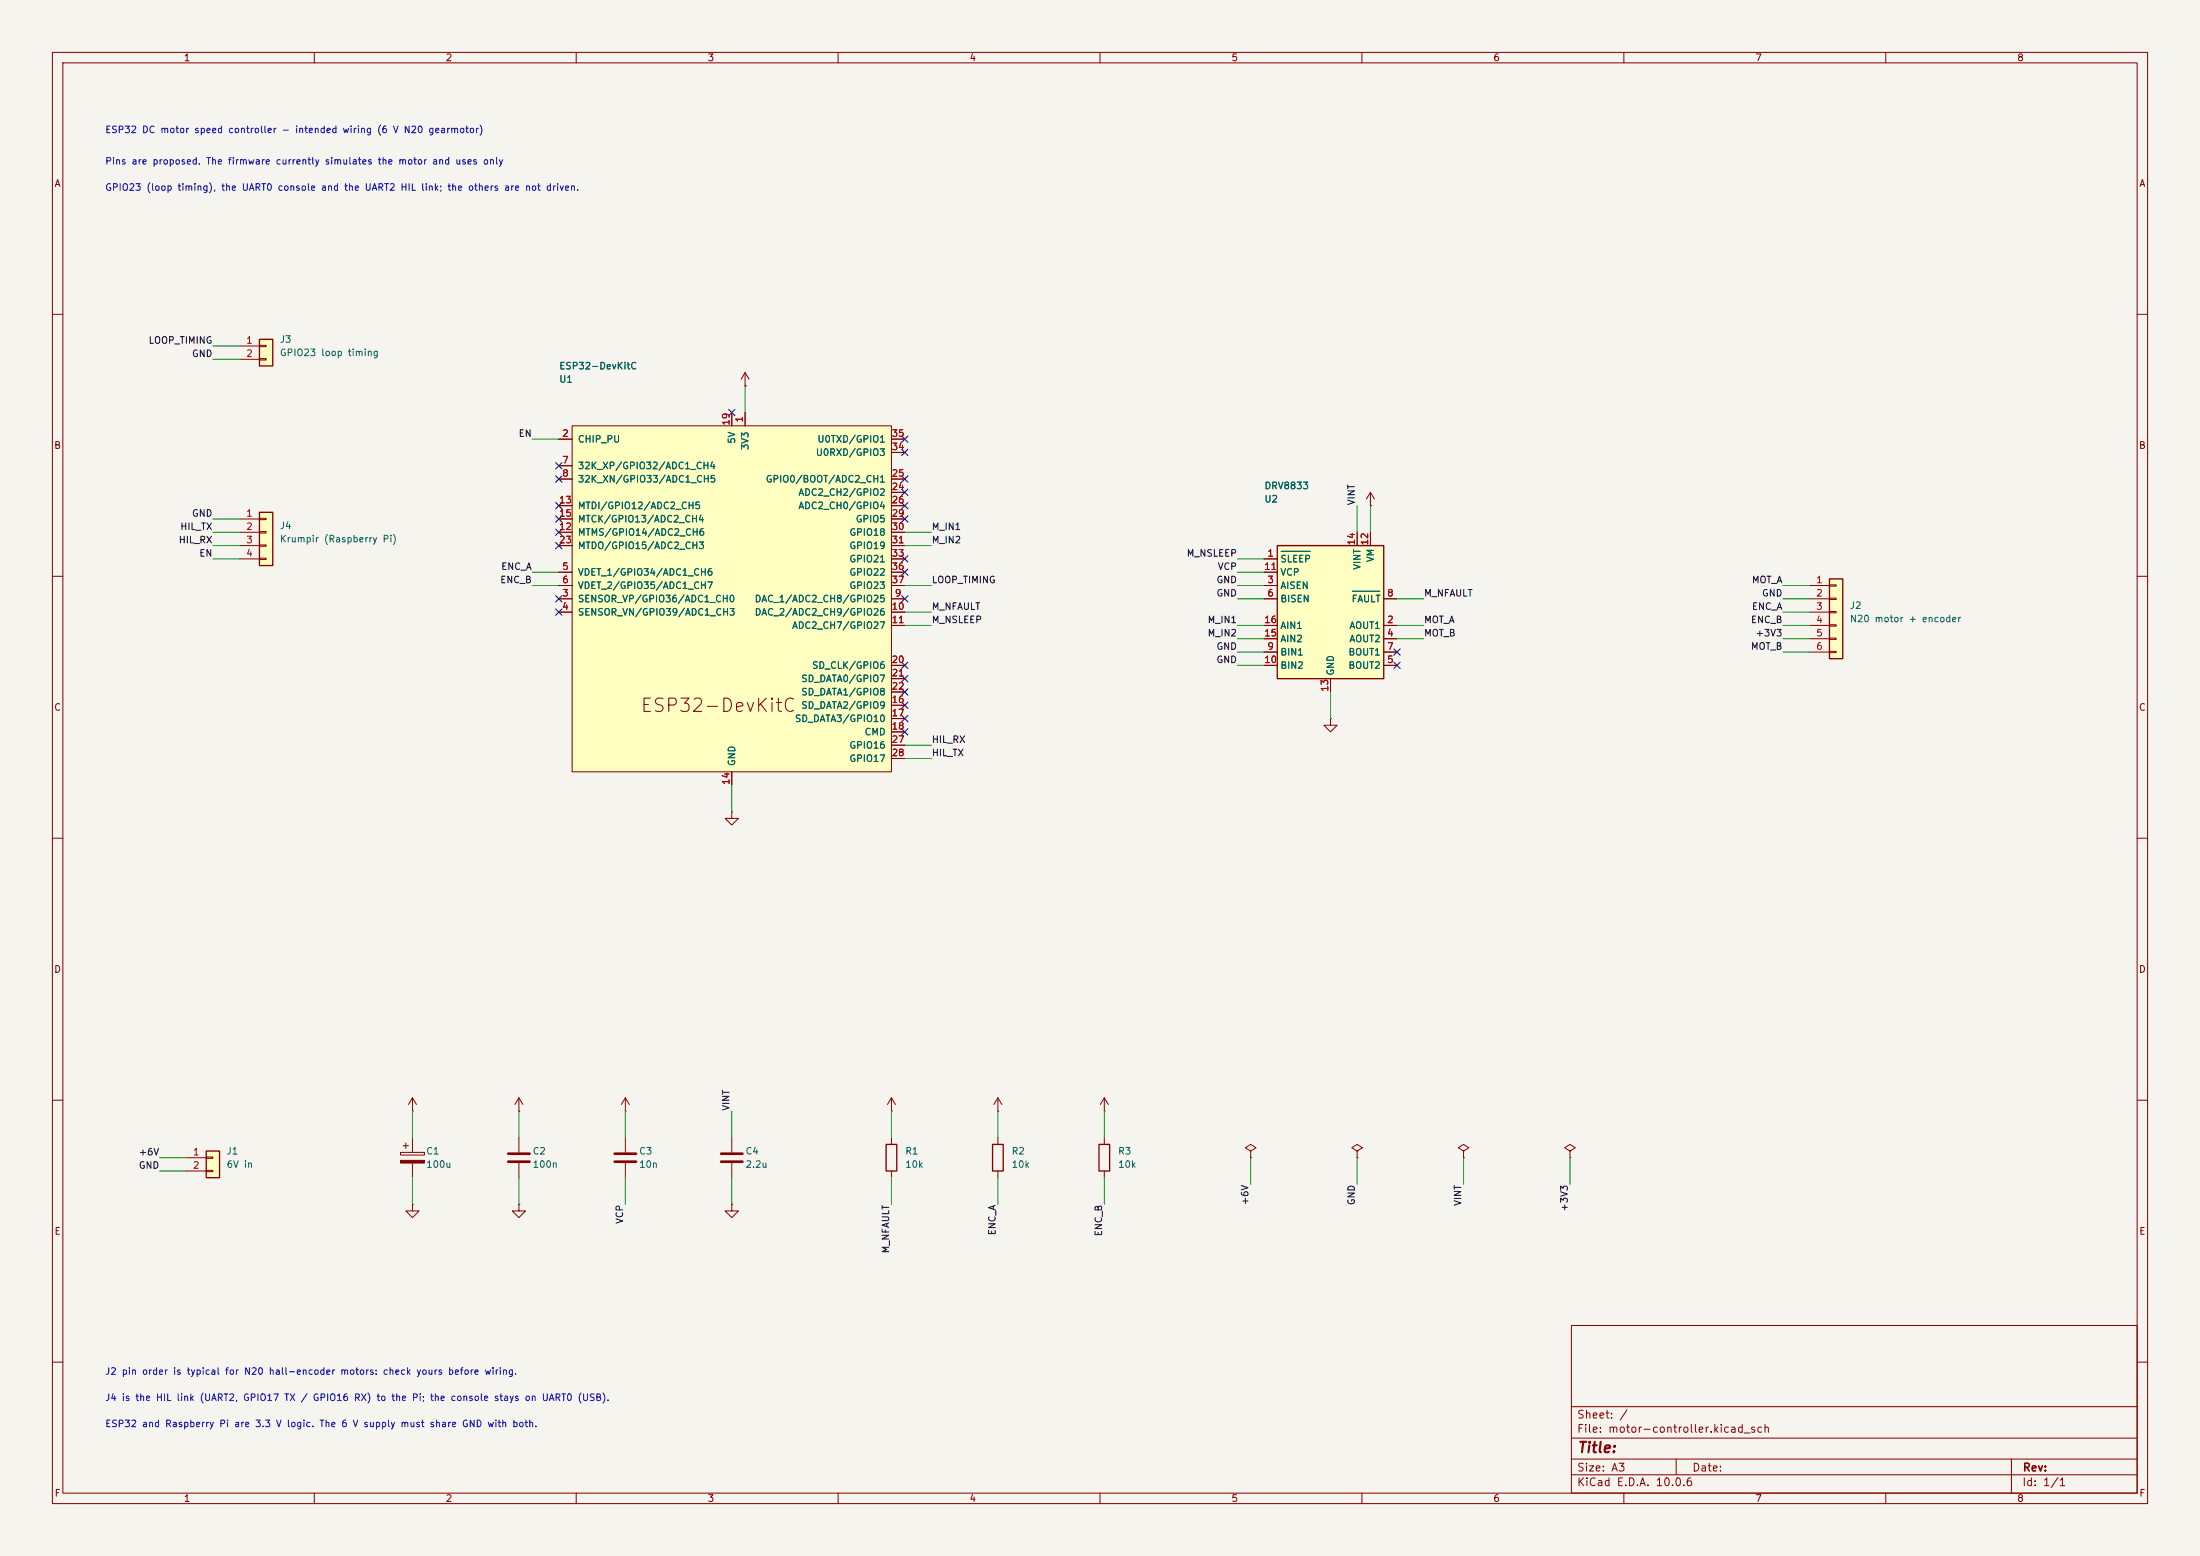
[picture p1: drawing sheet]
<svg xmlns="http://www.w3.org/2000/svg" width="420mm" height="297mm" viewBox="0 0 420 297" stroke-linecap="round" stroke-linejoin="round" font-family="sans-serif">
<path d="M0 0h420v297h-420z" fill="#f5f4ef" stroke="#f5f4ef" stroke-width=".19"/>
<g fill="none" stroke="#840000" stroke-width=".19">
<path d="M10 10h400v277h-400zM12 12h396v273h-396zM60 10v2M110 10v2M160 10v2M210 10v2M260 10v2M310 10v2M360 10v2M10 60h2M408 60h2M10 110h2"/>
<path d="M408 110h2M10 160h2M139.7 154.9v1.3h1.3l-1.3 1.3-1.3-1.3h1.3M139.7 154.9h.1M408 160h2M10 210h2M99.1 217.2v2.8M170.2 212.1h.1M170.2 209.6l-.8 1.2M170.2 209.6l.7 1.2M170.2 209.6v2.5M190.5 212.1h.1"/>
<path d="M190.5 209.6l-.8 1.2M190.5 209.6l.8 1.2M190.5 209.6v2.5M190.5 217.2v1.2M259.1 219.7l1-.6-1-.7-1 .7 1 .6v1.3M299.7 219.7l1-.6-1-.7-1 .7 1 .6v1.3M408 210h2M99.1 222v2.8M190.5 223.5v1.3M259.1 221h.1M299.7 221h.1M300 253h108v32h-108z"/>
<path d="M10 260h2M300 278.5h108M300 274.5h108M300 268.5h108M320 278.5v3M384 278.5v6.5M408 260h2M60 285v2M110 285v2M160 285v2M210 285v2M260 285v2"/>
<path d="M300 281.5h108M310 285v2M360 285v2"/>
</g>
<path d="M97 220.2h4.1M97 221.7h4.1" fill="none" stroke="#840000" stroke-width=".51"/>
<path d="M189.5 218.4h2v5.1h-2z" fill="none" stroke="#840000" stroke-width=".25"/>
<path d="M349.2 110.5h2.6v15.2h-2.6z" fill="#ffffc2"/>
<path d="M349.2 110.5h2.6v15.2h-2.6z" fill="none" stroke="#840000" stroke-width=".25"/>
<g fill="none" stroke="#840000" stroke-width=".19">
<path d="M345.4 111.8h3.8M345.4 114.3h3.8M345.4 116.8h3.8M345.4 119.4h3.8M349.2 111.6h1.3v.3h-1.3zM349.2 114.2h1.3v.2h-1.3zM349.2 116.7h1.3v.3h-1.3zM349.2 119.3h1.3v.2h-1.3zM345.4 121.9h3.8M345.4 124.5h3.8M349.2 121.8h1.3v.2h-1.3zM349.2 124.3h1.3v.3h-1.3z"/>
<path d="M279.4 219.7l1-.6-1-.7-1 .7 1 .6v1.3M279.4 221h.1"/>
</g>
<path d="M39.4 219.7h2.5v5.1h-2.5z" fill="#ffffc2"/>
<path d="M39.4 219.7h2.5v5.1h-2.5z" fill="none" stroke="#840000" stroke-width=".25"/>
<path d="M35.6 221h3.8M35.6 223.5h3.8M39.4 220.9h1.2v.2h-1.2zM39.4 223.4h1.2v.2h-1.2z" fill="none" stroke="#840000" stroke-width=".19"/>
<path d="M49.5 97.8h2.6v10.2h-2.6z" fill="#ffffc2"/>
<path d="M49.5 97.8h2.6v10.2h-2.6z" fill="none" stroke="#840000" stroke-width=".25"/>
<path d="M142.2 73.7h.1M142.2 71.1l-.7 1.3M142.2 71.1l.8 1.3M142.2 71.1v2.6M45.7 99.1h3.8M49.5 98.9h1.3v.3h-1.3zM45.7 101.6h3.8M45.7 104.1h3.8M45.7 106.7h3.8M49.5 101.5h1.3v.2h-1.3zM49.5 104h1.3v.3h-1.3zM49.5 106.6h1.3v.2h-1.3z" fill="none" stroke="#840000" stroke-width=".19"/>
<path d="M109.2 81.3h61v66h-61z" fill="#ffffc2"/>
<g fill="none" stroke="#840000" stroke-width=".19">
<path d="M139.7 78.7v2.6M142.2 78.7v2.6M106.7 83.8h2.5M106.7 88.9h2.5M106.7 91.4h2.5M106.7 96.5h2.5M106.7 99.1h2.5M109.2 81.3h61v66h-61zM170.2 83.8h2.5M170.2 91.4h2.5M170.2 96.5h2.5M170.2 99.1h2.5"/>
<path d="M170.2 94h2.5M170.2 86.4h2.5M106.7 114.3h2.5M106.7 116.8h2.5M106.7 109.2h2.5M106.7 111.8h2.5M106.7 101.6h2.5M106.7 104.1h2.5M170.2 114.3h2.5M170.2 116.8h2.5M170.2 109.2h2.5M170.2 111.8h2.5"/>
<path d="M170.2 119.4h2.5M170.2 101.6h2.5M170.2 104.1h2.5M170.2 106.7h2.5M170.2 134.6h2.5M170.2 137.2h2.5M170.2 139.7h2.5M170.2 127h2.5M170.2 129.5h2.5M170.2 132.1h2.5M139.7 147.3v2.6M170.2 142.2h2.5"/>
<path d="M170.2 144.8h2.5M78.7 229.9v1.2h1.3l-1.3 1.3-1.2-1.3h1.2M78.7 229.9h.1M99.1 229.9v1.2h1.2l-1.2 1.3-1.3-1.3h1.3M99.1 229.9h.1"/>
</g>
<path d="M243.8 104.1h20.4v25.4h-20.4z" fill="#ffffc2"/>
<path d="M243.8 104.1h20.4v25.4h-20.4z" fill="none" stroke="#840000" stroke-width=".25"/>
<g fill="none" stroke="#840000" stroke-width=".19">
<path d="M241.3 106.7h2.5M241.3 119.4h2.5M241.3 111.8h2.5M241.3 114.3h2.5M241.3 109.2h2.5M259.1 101.6v2.5M261.6 101.6v2.5M264.2 119.4h2.5M264.2 114.3h2.5M241.3 121.9h2.5M241.3 127h2.5M241.3 124.5h2.5"/>
<path d="M254 129.5v2.6M264.2 121.9h2.5M264.2 127h2.5M264.2 124.5h2.5M119.4 217.2v2.8M119.4 222v2.8"/>
</g>
<path d="M244.6 105.2h5.5M258.2 112.9h5.2" fill="none" stroke="#006464" stroke-width=".19"/>
<path d="M117.3 220.2h4.1M117.3 221.7h4.1" fill="none" stroke="#840000" stroke-width=".51"/>
<path d="M49.5 64.8h2.6v5.1h-2.6z" fill="#ffffc2"/>
<path d="M49.5 64.8h2.6v5.1h-2.6zM169.2 218.4h2v5.1h-2zM209.8 218.4h2v5.1h-2z" fill="none" stroke="#840000" stroke-width=".25"/>
<g fill="none" stroke="#840000" stroke-width=".19">
<path d="M45.7 66h3.8M45.7 68.6h3.8M49.5 65.9h1.3v.3h-1.3zM49.5 68.5h1.3v.2h-1.3zM139.7 78.7v2.6M142.2 73.7h.1M142.2 78.7v2.6M106.7 83.8h2.5M106.7 88.9h2.5M106.7 91.4h2.5M106.7 96.5h2.5M106.7 99.1h2.5"/>
<path d="M170.2 83.8h2.5M170.2 91.4h2.5M170.2 96.5h2.5M170.2 99.1h2.5M170.2 94h2.5M170.2 86.4h2.5M261.6 96.5h.1M261.6 94l-.7 1.3M261.6 94l.8 1.3M261.6 94v2.5M106.7 111.8h2.5M106.7 114.3h2.5"/>
<path d="M106.7 109.2h2.5M106.7 116.8h2.5M106.7 101.6h2.5M106.7 104.1h2.5M170.2 106.7h2.5M170.2 119.4h2.5M170.2 111.8h2.5M170.2 114.3h2.5M170.2 109.2h2.5M170.2 116.8h2.5M170.2 101.6h2.5M170.2 104.1h2.5"/>
<path d="M241.3 106.7h2.5M241.3 119.4h2.5M241.3 111.8h2.5M241.3 114.3h2.5M241.3 109.2h2.5M259.1 101.6v2.5M261.6 101.6v2.5M264.2 119.4h2.5M264.2 114.3h2.5M170.2 127h2.5M170.2 134.6h2.5M170.2 137.2h2.5"/>
<path d="M170.2 139.7h2.5M170.2 129.5h2.5M170.2 132.1h2.5M241.3 121.9h2.5M241.3 127h2.5M241.3 124.5h2.5M254 137.2v1.2h1.3l-1.3 1.3-1.3-1.3h1.3M254 137.2h.1M254 129.5v2.6M264.2 121.9h2.5M264.2 127h2.5M264.2 124.5h2.5"/>
<path d="M139.7 147.3v2.6M170.2 142.2h2.5M170.2 144.8h2.5M76.5 220h4.5v.5h-4.5zM77 218.7h1M77.5 218.2v1M78.7 212.1h.1M78.7 209.6v2.5M78.7 217.2v2.8M78.7 209.6l-.7 1.2M78.7 209.6l.8 1.2M99.1 212.1h.1"/>
<path d="M99.1 209.6l-.8 1.2M99.1 209.6l.7 1.2M99.1 209.6v2.5M119.4 212.1h.1M119.4 209.6l-.8 1.2M119.4 209.6l.7 1.2M119.4 209.6v2.5M139.7 217.2v2.8M170.2 217.2v1.2M210.8 212.1h.1M210.8 209.6v2.5M210.8 217.2v1.2"/>
<path d="M210.8 209.6l-.7 1.2M210.8 209.6l.8 1.2M238.8 219.7l1-.6-1-.7-1.1 .7 1.1 .6v1.3M78.7 222v2.8M139.7 229.9v1.2h1.3l-1.3 1.3-1.3-1.3h1.3M139.7 229.9h.1M139.7 222v2.8M170.2 223.5v1.3M210.8 223.5v1.3M238.8 221h.1"/>
</g>
<path d="M137.7 220.2h4M137.7 221.7h4" fill="none" stroke="#840000" stroke-width=".51"/>
<path d="M76.5 221.5h4.5v.5h-4.5z" fill="#840000" stroke="#840000" stroke-width=".19"/>
<g fill="none" stroke="#009600" stroke-width=".19">
<path d="M40.6 66h5.1M40.6 68.6h5.1M142.2 73.7v5M40.6 99.1h5.1M101.6 83.8h5.1M259.1 96.5v5.1M261.6 96.5v5.1M40.6 106.7h5.1M40.6 101.6h5.1M40.6 104.1h5.1M101.6 111.8h5.1M101.6 109.2h5.1"/>
<path d="M172.7 111.8h5.1M172.7 116.8h5.1M172.7 119.4h5.1M172.7 101.6h5.1M172.7 104.1h5.1M236.2 111.8h5.1M236.2 114.3h5.1M236.2 119.4h5.1M236.2 109.2h5.1M236.2 106.7h5.1M266.7 114.3h5.1M266.7 119.4h5.1"/>
<path d="M340.4 111.8h5M340.4 114.3h5M340.4 116.8h5M340.4 119.4h5M236.2 121.9h5.1M236.2 124.5h5.1M236.2 127h5.1M254 132.1v5.1M266.7 121.9h5.1M340.4 121.9h5M340.4 124.5h5M139.7 149.9v5"/>
<path d="M172.7 144.8h5.1M172.7 142.2h5.1M78.7 212.1v5.1M99.1 212.1v5.1M119.4 212.1v5.1M139.7 212.1v5.1M170.2 212.1v5.1M190.5 212.1v5.1M210.8 212.1v5.1M30.5 221h5.1M30.5 223.5h5.1M78.7 224.8v5.1"/>
<path d="M99.1 224.8v5.1M119.4 224.8v5.1M139.7 224.8v5.1M170.2 224.8v5.1M190.5 224.8v5.1M210.8 224.8v5.1M238.8 221v5.1M259.1 221v5.1M279.4 221v5.1M299.7 221v5.1"/>
</g>
<g fill="none" stroke="#000084" stroke-width=".19">
<path d="M139.1 78.1l1.2 1.2M140.3 78.1l-1.2 1.2M106.1 88.3l1.2 1.2M106.1 95.9l1.2 1.2M106.1 98.5l1.2 1.2M106.1 90.8l1.2 1.2M107.3 88.3l-1.2 1.2M107.3 95.9l-1.2 1.2M107.3 98.5l-1.2 1.2M107.3 90.8l-1.2 1.2M172.1 95.9l1.2 1.2M172.1 98.5l1.2 1.2"/>
<path d="M172.1 93.4l1.2 1.2M172.1 90.8l1.2 1.2M172.1 85.8l1.2 1.2M172.1 83.2l1.2 1.2M173.3 95.9l-1.2 1.2M173.3 98.5l-1.2 1.2M173.3 93.4l-1.2 1.2M173.3 90.8l-1.2 1.2M173.3 85.8l-1.2 1.2M173.3 83.2l-1.2 1.2M106.1 101l1.2 1.2M106.1 116.2l1.2 1.2"/>
<path d="M106.1 103.5l1.2 1.2M106.1 113.7l1.2 1.2M107.3 101l-1.2 1.2M107.3 116.2l-1.2 1.2M107.3 103.5l-1.2 1.2M107.3 113.7l-1.2 1.2M172.1 113.7l1.2 1.2M172.1 108.6l1.2 1.2M172.1 106.1l1.2 1.2M173.3 113.7l-1.2 1.2M173.3 108.6l-1.2 1.2M173.3 106.1l-1.2 1.2"/>
<path d="M172.1 126.4l1.2 1.2M172.1 128.9l1.2 1.2M172.1 131.5l1.2 1.2M172.1 139.1l1.2 1.2M172.1 136.6l1.2 1.2M172.1 134l1.2 1.2M173.3 126.4l-1.2 1.2M173.3 128.9l-1.2 1.2M173.3 131.5l-1.2 1.2M173.3 139.1l-1.2 1.2M173.3 136.6l-1.2 1.2M173.3 134l-1.2 1.2"/>
<path d="M266.1 126.4l1.2 1.2M266.1 123.9l1.2 1.2M267.3 126.4l-1.2 1.2M267.3 123.9l-1.2 1.2"/>
</g>
<path d="M244.6 105.2h5.5M258.2 112.9h5.2" fill="none" stroke="#006464" stroke-width=".19"/>
<text font-size="2.5" fill="#840000" x="122.1" y="136.6">ESP32-DevKitC</text>
<text font-size="2" fill="#840000" x="301" y="277.8">Title:</text>
<g font-size="1.5" fill="#840000">
<text x="300.9" y="273.8">File: motor-controller.kicad_sch</text>
<text x="300.9" y="271.1">Sheet: /</text>
<text x="300.9" y="281.2">Size: A3</text>
<text x="322.9" y="281.2">Date:</text>
<text x="386" y="281.2">Rev:</text>
<text x="300.9" y="284">KiCad E.D.A. 10.0.6</text>
<text x="385.9" y="284">Id: 1/1</text>
</g>
<g font-size="1.3" fill="#840000">
<text x="35" y="12">1</text>
<text x="85" y="12">2</text>
<text x="135" y="12">3</text>
<text x="185" y="12">4</text>
<text x="235" y="12">5</text>
<text x="285" y="12">6</text>
<text x="335" y="12">7</text>
<text x="385" y="12">8</text>
<text x="10.3" y="36">A</text>
<text x="408.3" y="36">A</text>
<text x="10.2" y="86">B</text>
<text x="408.2" y="86">B</text>
<text x="10.2" y="136">C</text>
<text x="408.2" y="136">C</text>
<text x="10.2" y="186">D</text>
<text x="408.2" y="186">D</text>
<text x="10.3" y="236">E</text>
<text x="408.3" y="236">E</text>
<text x="10.3" y="286">F</text>
<text x="35" y="287">1</text>
<text x="85" y="287">2</text>
<text x="135" y="287">3</text>
<text x="185" y="287">4</text>
<text x="235" y="287">5</text>
<text x="285" y="287">6</text>
<text x="335" y="287">7</text>
<text x="385" y="287">8</text>
<text x="408.3" y="286">F</text>
</g>
<g font-size="1.3" fill="#0000c2">
<text x="20" y="25.7">ESP32 DC motor speed controller - intended wiring (6 V N20 gearmotor)</text>
<text x="20" y="31.7">Pins are proposed. The firmware currently simulates the motor and uses only</text>
<text x="20" y="36.7">GPIO23 (loop timing), the UART0 console and the UART2 HIL link; the others are not driven.</text>
<text x="20" y="262.7">J2 pin order is typical for N20 hall-encoder motors: check yours before wiring.</text>
<text x="20" y="267.7">J4 is the HIL link (UART2, GPIO17 TX / GPIO16 RX) to the Pi; the console stays on UART0 (USB).</text>
<text x="20" y="272.7">ESP32 and Raspberry Pi are 3.3 V logic. The 6 V supply must share GND with both.</text>
</g>
<g font-size="1.3" fill="#0f0f0f">
<text x="28.3" y="65.9">LOOP_TIMING</text>
<text x="36.5" y="68.5">GND</text>
<text x="98.9" y="83.7">EN</text>
<text x="34.3" y="101.5">HIL_TX</text>
<text x="36.5" y="98.9">GND</text>
<text x="177.8" y="101.5">M_IN1</text>
<text x="259" y="96.5" transform="rotate(-90 259 96.5)">VINT</text>
<text x="34" y="104">HIL_RX</text>
<text x="37.9" y="106.6">EN</text>
<text x="177.8" y="104">M_IN2</text>
<text x="226.4" y="106.6">M_NSLEEP</text>
<text x="95.4" y="111.6">ENC_B</text>
<text x="95.6" y="109.1">ENC_A</text>
<text x="177.8" y="111.6">LOOP_TIMING</text>
<text x="232.1" y="111.6">GND</text>
<text x="232.4" y="109.1">VCP</text>
<text x="334.3" y="111.6">MOT_A</text>
<text x="177.8" y="119.3">M_NSLEEP</text>
<text x="177.8" y="116.7">M_NFAULT</text>
<text x="230.4" y="119.3">M_IN1</text>
<text x="232.1" y="114.2">GND</text>
<text x="271.8" y="114.2">M_NFAULT</text>
<text x="271.8" y="119.3">MOT_A</text>
<text x="334.1" y="119.3">ENC_B</text>
<text x="334.3" y="116.7">ENC_A</text>
<text x="336.3" y="114.2">GND</text>
<text x="230.4" y="121.8">M_IN2</text>
<text x="232.1" y="124.3">GND</text>
<text x="271.8" y="121.8">MOT_B</text>
<text x="334.1" y="124.3">MOT_B</text>
<text x="335.1" y="121.8">+3V3</text>
<text x="232.1" y="126.9">GND</text>
<text x="177.8" y="142.1">HIL_RX</text>
<text x="177.8" y="144.7">HIL_TX</text>
<text x="139.6" y="212.1" transform="rotate(-90 139.6 212.1)">VINT</text>
<text x="26.4" y="220.9">+6V</text>
<text x="26.4" y="223.4">GND</text>
<text x="119.3" y="233.7" transform="rotate(-90 119.3 233.7)">VCP</text>
<text x="238.6" y="230.2" transform="rotate(-90 238.6 230.2)">+6V</text>
<text x="259" y="230.2" transform="rotate(-90 259 230.2)">GND</text>
<text x="279.3" y="230.3" transform="rotate(-90 279.3 230.3)">VINT</text>
<text x="299.6" y="231.4" transform="rotate(-90 299.6 231.4)">+3V3</text>
<text x="170.1" y="239.4" transform="rotate(-90 170.1 239.4)">M_NFAULT</text>
<text x="190.4" y="235.9" transform="rotate(-90 190.4 235.9)">ENC_A</text>
<text x="210.7" y="236.1" transform="rotate(-90 210.7 236.1)">ENC_B</text>
</g>
<g font-size="1.3" fill="#a90000">
<text x="46.9" y="65.9">1</text>
<text x="46.9" y="68.4">2</text>
<text x="107.2" y="83.7">2</text>
<text x="139.6" y="81.3" transform="rotate(-90 139.6 81.3)">19</text>
<text x="142.1" y="80.7" transform="rotate(-90 142.1 80.7)">1</text>
<text x="170.1" y="83.7">35</text>
<text x="107.2" y="88.8">7</text>
<text x="170.1" y="86.2">34</text>
<text x="107.2" y="91.3">8</text>
<text x="170.1" y="93.8">24</text>
<text x="170.1" y="91.3">25</text>
<text x="46.9" y="98.9">1</text>
<text x="46.9" y="101.5">2</text>
<text x="106.6" y="101.5">12</text>
<text x="106.6" y="96.4">13</text>
<text x="106.6" y="98.9">15</text>
<text x="170.1" y="96.4">26</text>
<text x="170.1" y="98.9">29</text>
<text x="170.1" y="101.5">30</text>
<text x="46.9" y="104">3</text>
<text x="46.9" y="106.5">4</text>
<text x="106.6" y="104">23</text>
<text x="170.1" y="104">31</text>
<text x="170.1" y="106.5">33</text>
<text x="241.8" y="106.5">1</text>
<text x="258.9" y="104.2" transform="rotate(-90 258.9 104.2)">14</text>
<text x="261.5" y="104.2" transform="rotate(-90 261.5 104.2)">12</text>
<text x="107.2" y="109.1">5</text>
<text x="107.2" y="111.6">6</text>
<text x="170.1" y="109.1">36</text>
<text x="170.1" y="111.6">37</text>
<text x="241.2" y="109.1">11</text>
<text x="241.8" y="111.6">3</text>
<text x="346.6" y="111.6">1</text>
<text x="107.2" y="114.2">3</text>
<text x="107.2" y="116.7">4</text>
<text x="170.1" y="116.7">10</text>
<text x="170.1" y="119.2">11</text>
<text x="170.7" y="114.2">9</text>
<text x="241.2" y="119.2">16</text>
<text x="241.8" y="114.2">6</text>
<text x="264.7" y="119.2">2</text>
<text x="264.7" y="114.2">8</text>
<text x="346.6" y="114.2">2</text>
<text x="346.6" y="116.7">3</text>
<text x="346.6" y="119.2">4</text>
<text x="241.2" y="121.8">15</text>
<text x="241.8" y="124.3">9</text>
<text x="264.7" y="121.8">4</text>
<text x="264.7" y="124.3">7</text>
<text x="346.6" y="121.8">5</text>
<text x="346.6" y="124.3">6</text>
<text x="170.1" y="126.9">20</text>
<text x="170.1" y="129.4">21</text>
<text x="170.1" y="131.9">22</text>
<text x="241.2" y="126.9">10</text>
<text x="264.7" y="126.9">5</text>
<text x="170.1" y="134.5">16</text>
<text x="170.1" y="137">17</text>
<text x="253.9" y="132.1" transform="rotate(-90 253.9 132.1)">13</text>
<text x="170.1" y="139.6">18</text>
<text x="170.1" y="142.1">27</text>
<text x="139.6" y="149.9" transform="rotate(-90 139.6 149.9)">14</text>
<text x="170.1" y="144.6">28</text>
<text x="36.7" y="220.8">1</text>
<text x="36.7" y="223.4">2</text>
</g>
<g font-size="1.3" fill="#006464">
<text x="53.3" y="65.7">J3</text>
<text x="53.3" y="68.3">GPIO23 loop timing</text>
<text x="106.7" y="70.8">ESP32-DevKitC</text>
<text x="106.7" y="73.4">U1</text>
<text x="110.2" y="84.8">CHIP_PU</text>
<text x="110.2" y="89.9">32K_XP/GPIO32/ADC1_CH4</text>
<text x="140.7" y="84.8" transform="rotate(-90 140.7 84.8)">5V</text>
<text x="143.2" y="86" transform="rotate(-90 143.2 86)">3V3</text>
<text x="155.6" y="87.3">U0RXD/GPIO3</text>
<text x="155.9" y="84.8">U0TXD/GPIO1</text>
<text x="110.2" y="92.4">32K_XN/GPIO33/ADC1_CH5</text>
<text x="146.1" y="92.4">GPIO0/BOOT/ADC2_CH1</text>
<text x="152.3" y="94.9">ADC2_CH2/GPIO2</text>
<text x="241.3" y="93.7">DRV8833</text>
<text x="53.3" y="101.3">J4</text>
<text x="110.2" y="97.5">MTDI/GPIO12/ADC2_CH5</text>
<text x="110.2" y="100">MTCK/GPIO13/ADC2_CH4</text>
<text x="152.3" y="97.5">ADC2_CH0/GPIO4</text>
<text x="163.3" y="100">GPIO5</text>
<text x="241.3" y="96.2">U2</text>
<text x="53.3" y="103.8">Krumpir (Raspberry Pi)</text>
<text x="110.2" y="102.6">MTMS/GPIO14/ADC2_CH6</text>
<text x="110.2" y="105.1">MTDO/GPIO15/ADC2_CH3</text>
<text x="162" y="102.6">GPIO18</text>
<text x="162" y="105.1">GPIO19</text>
<text x="162" y="107.6">GPIO21</text>
<text x="244.3" y="107.6">SLEEP</text>
<text x="262.6" y="107.4" transform="rotate(-90 262.6 107.4)">VM</text>
<text x="110.2" y="110.2">VDET_1/GPIO34/ADC1_CH6</text>
<text x="110.2" y="112.7">VDET_2/GPIO35/ADC1_CH7</text>
<text x="162" y="110.2">GPIO22</text>
<text x="162" y="112.7">GPIO23</text>
<text x="244.3" y="112.7">AISEN</text>
<text x="244.3" y="110.2">VCP</text>
<text x="260" y="108.9" transform="rotate(-90 260 108.9)">VINT</text>
<text x="110.2" y="115.3">SENSOR_VP/GPIO36/ADC1_CH0</text>
<text x="110.2" y="117.8">SENSOR_VN/GPIO39/ADC1_CH3</text>
<text x="144" y="115.3">DAC_1/ADC2_CH8/GPIO25</text>
<text x="144" y="117.8">DAC_2/ADC2_CH9/GPIO26</text>
<text x="244.3" y="115.3">BISEN</text>
<text x="257.9" y="115.3">FAULT</text>
<text x="353" y="116.5">J2</text>
<text x="353" y="119.1">N20 motor + encoder</text>
<text x="151.1" y="120.3">ADC2_CH7/GPIO27</text>
<text x="244.3" y="125.4">BIN1</text>
<text x="244.3" y="122.9">AIN2</text>
<text x="244.3" y="120.3">AIN1</text>
<text x="257.3" y="125.4">BOUT1</text>
<text x="257.5" y="120.3">AOUT1</text>
<text x="257.5" y="122.9">AOUT2</text>
<text x="152.9" y="130.5">SD_DATA0/GPIO7</text>
<text x="154.9" y="128">SD_CLK/GPIO6</text>
<text x="244.3" y="128">BIN2</text>
<text x="255" y="129.1" transform="rotate(-90 255 129.1)">GND</text>
<text x="257.3" y="128">BOUT2</text>
<text x="152.9" y="135.6">SD_DATA2/GPIO9</text>
<text x="152.9" y="133">SD_DATA1/GPIO8</text>
<text x="151.6" y="138.1">SD_DATA3/GPIO10</text>
<text x="162" y="143.2">GPIO16</text>
<text x="164.9" y="140.7">CMD</text>
<text x="140.7" y="146.3" transform="rotate(-90 140.7 146.3)">GND</text>
<text x="162" y="145.7">GPIO17</text>
<text x="43.2" y="220.7">J1</text>
<text x="81.3" y="220.7">C1</text>
<text x="101.6" y="220.7">C2</text>
<text x="121.9" y="220.7">C3</text>
<text x="142.2" y="220.7">C4</text>
<text x="172.7" y="220.7">R1</text>
<text x="193" y="220.7">R2</text>
<text x="213.3" y="220.7">R3</text>
<text x="43.2" y="223.2">6V in</text>
<text x="81.3" y="223.2">100u</text>
<text x="101.6" y="223.2">100n</text>
<text x="121.9" y="223.2">10n</text>
<text x="142.2" y="223.2">2.2u</text>
<text x="172.7" y="223.2">10k</text>
<text x="193" y="223.2">10k</text>
<text x="213.3" y="223.2">10k</text>
</g>
</svg>
